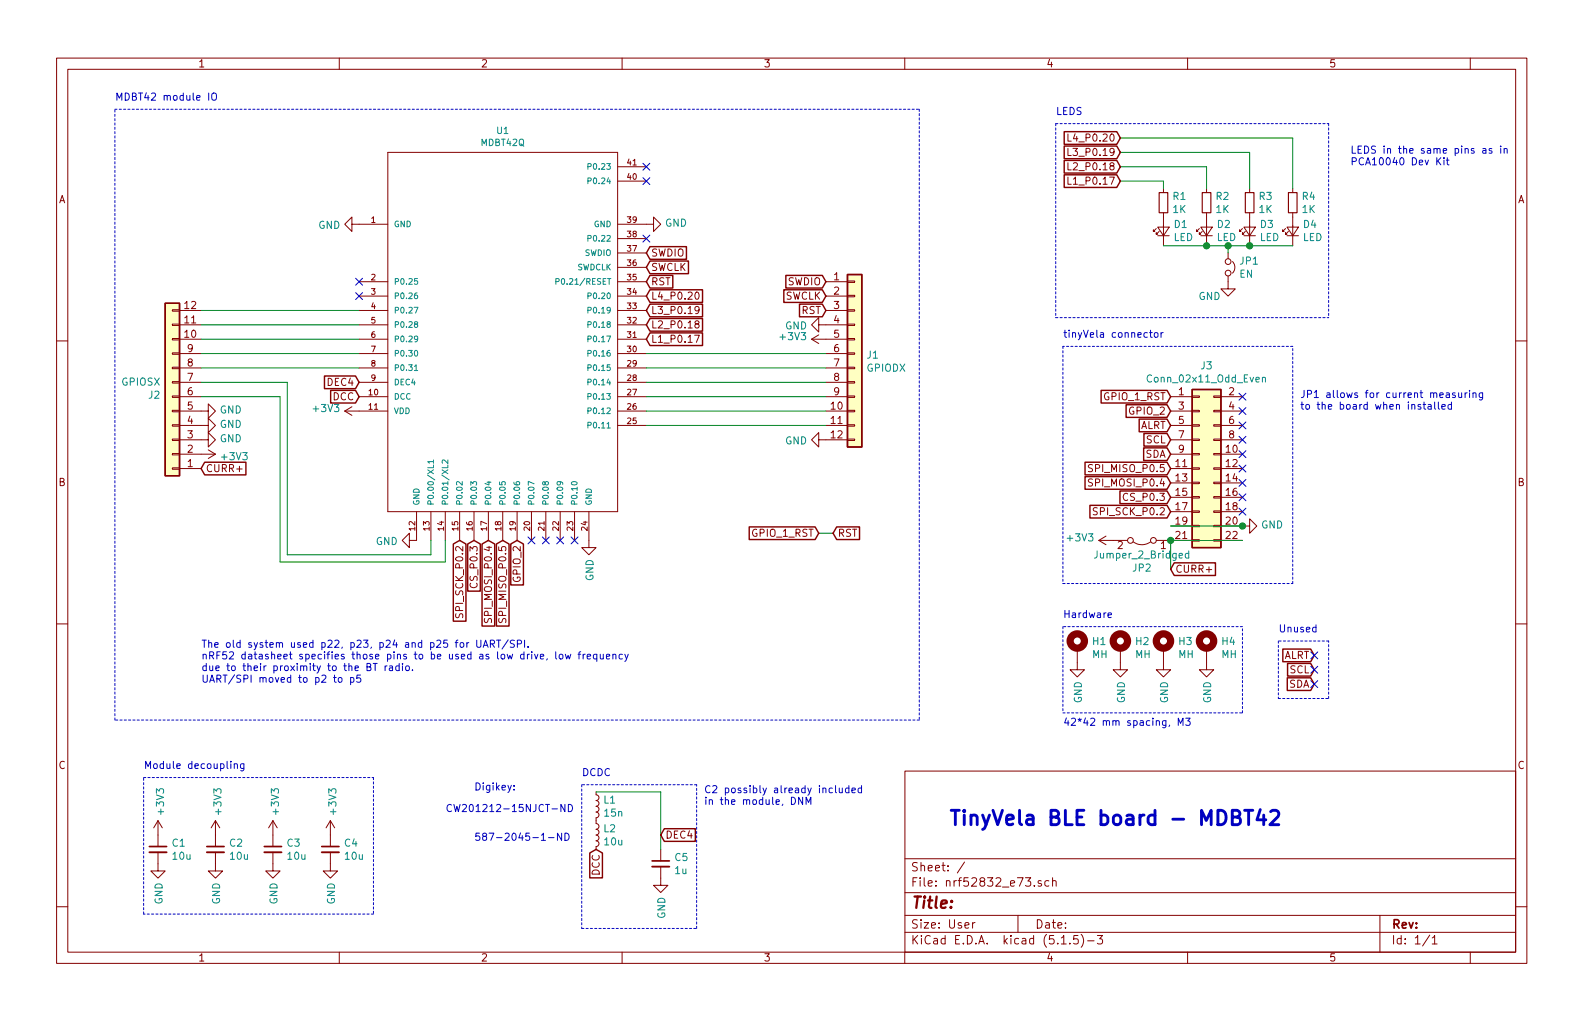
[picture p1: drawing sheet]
<svg xmlns="http://www.w3.org/2000/svg" width="280mm" height="180mm" viewBox="0 0 280 180" stroke-linecap="round" stroke-linejoin="round" font-family="sans-serif">
<g fill="none" stroke="#840000" stroke-width=".18">
<path d="M10 10.3h260v160h-260zM12 12.2h256v156.1h-256zM60 10.3v1.9M110 10.3v1.9M160 10.3v1.9M210 10.3v1.9M260 10.3v1.9M62.2 39.6v-1.2l-1.2 1.2 1.2 1.3v-1.3h6.4M68.6 26.9h40.6v63.5h-40.6zM109.2 39.6h6.4v-1.2l1.2 1.2-1.2 1.3v-1.3M109.2 32h5.1M109.2 29.5h5.1"/>
<path d="M188.8 31.3v1.3h.6M188.8 26.2v1.3h.6M188.8 23.7v1.2h.6M188.8 28.8v1.2h.6M205.7 33.3v.7M205.7 37.6v5.8M213.4 33.3v.7M213.4 37.6v5.8M221 33.3v.7M221 37.6v5.8M228.6 33.3v.7M228.6 37.6v5.8"/>
<path d="M30.5 59.8h1.2v.3h-1.2zM30.5 57.3h1.2v.2h-1.2zM30.5 54.7h1.2v.3h-1.2zM31.7 59.9h3.9M31.7 57.4h3.9M31.7 54.9h3.9M63.5 49.8h5.1M63.5 52.3h5.1M63.5 59.9h5.1M63.5 57.4h5.1M63.5 54.9h5.1M109.2 49.8h5.1"/>
<path d="M109.2 52.3h5.1M109.2 59.9h5.1M109.2 57.4h5.1M109.2 54.9h5.1M109.2 47.2h5.1M109.2 44.7h5.1M109.2 42.2h5.1M122.8 59.2h.9l-.6 1.3M123 51.7l.2-.1a.67 .67 0 0 1 .4 .7 .67 .67 0 0 1-.4 .6l-.3-.5zM123.1 57.3l-.2-.3 .2-.3h.3l.2 .3-.1 .1-.5 .2-.1 .2v.2l.2 .3 .4-.1 .1-.2v-.2l-.2-.2M123.6 54.7l-.2 .2h-.4l-.1-.2 .1-.5h.4l.1 .1a.87 .87 0 0 1-.2 1.1h-.3M143.5 59.9h6.4"/>
<path d="M143.5 59.9l1.3 .8M144.8 57.4v-1.3l-1.3 1.3 1.3 1.3v-1.3h5.1M144.8 59.2l-1.3 .7M146 49.8h3.9M146 52.3h3.9M146 54.9h3.9M149.9 59.8h1.2v.3h-1.2zM149.9 57.3h1.2v.2h-1.2zM149.9 54.7h1.2v.3h-1.2zM149.9 52.2h1.2v.3h-1.2zM149.9 49.7h1.2v.2h-1.2zM204.5 40.4l-.5 .5v-.3v.3h.2"/>
<path d="M204.7 40.1h2.1l-1.1 1.6zM204.7 41.7h2.1M205 40.9l-.5 .5v-.2v.2h.2M212.1 40.4l-.5 .5v-.3v.3h.2M212.3 40.1h2.1l-1 1.6zM212.3 41.7h2.1M212.6 40.9l-.5 .5v-.2v.2h.2M217.2 48.8v2.3h1.2l-1.2 1.2-1.3-1.2h1.3M217.2 44.7v1M217.9 46.2a1.41 1.41 0 0 1 0 2.1M219.7 40.4l-.5 .5v-.3v.3h.3M220 40.1h2l-1 1.6z"/>
<path d="M220 41.7h2M220.2 40.9l-.5 .5v-.2v.2h.3M227.3 40.4l-.5 .5v-.3v.3h.3M227.6 40.1h2l-1 1.6zM227.6 41.7h2M227.8 40.9l-.5 .5v-.2v.2h.3M10 60.3h2M30.5 64.9h1.2v.3h-1.2zM30.5 62.4h1.2v.2h-1.2zM30.5 67.4h1.2v.3h-1.2zM30.5 72.5h1.2v.3h-1.2zM30.5 75.1h1.2v.2h-1.2z"/>
<path d="M30.5 77.6h1.2v.3h-1.2zM30.5 70h1.2v.2h-1.2zM31.7 72.6h5.1v-1.2l1.3 1.2-1.3 1.3v-1.3M31.7 75.2h5.1v-1.3l1.3 1.3-1.3 1.3v-1.3M31.7 77.7h5.1v-1.2l1.3 1.2-1.3 1.3v-1.3M31.7 70.1h3.9M31.7 67.6h3.9M31.7 65h3.9M31.7 62.5h3.9M36.8 79.5l1.3 .8M61 72.6h7.6M61 72.6l1.2 .8"/>
<path d="M62.2 71.9l-1.2 .7M63.5 70.1h5.1M63.5 67.6h5.1M63.5 65h5.1M63.5 62.5h5.1M109.2 70.1h5.1M109.2 72.6h5.1M109.2 75.2h5.1M109.2 67.6h5.1M109.2 65h5.1M109.2 62.5h5.1M144.8 77.7v-1.2l-1.3 1.2 1.3 1.3v-1.3h5.1"/>
<path d="M146 70.1h3.9M146 72.6h3.9M146 75.2h3.9M146 67.6h3.9M146 65h3.9M146 62.5h3.9M149.9 67.4h1.2v.3h-1.2zM149.9 70h1.2v.2h-1.2zM149.9 72.5h1.2v.3h-1.2zM149.9 75.1h1.2v.2h-1.2zM149.9 77.6h1.2v.3h-1.2zM149.9 64.9h1.2v.3h-1.2z"/>
<path d="M149.9 62.4h1.2v.2h-1.2zM207 70.1h3.8M207 72.6h3.8M207 75.2h3.8M207 77.7h3.8M210.8 77.6h1.3v.3h-1.3zM210.8 75.1h1.3v.2h-1.3zM210.8 72.5h1.3v.3h-1.3zM210.8 70h1.3v.2h-1.3zM214.6 77.6h1.3v.3h-1.3zM214.6 75.1h1.3v.2h-1.3zM214.6 72.5h1.3v.3h-1.3z"/>
<path d="M214.6 70h1.3v.2h-1.3zM215.9 70.1h3.8M215.9 72.6h3.8M215.9 75.2h3.8M215.9 77.7h3.8M268 60.3h2M30.5 80.1h1.2v.3h-1.2zM30.5 82.7h1.2v.2h-1.2zM31.7 80.3h6.4M31.7 82.8h3.9M38.1 80.3l-1.3 .7M73.7 90.4v5.1h-1.3v1.3l-1.3-1.3 1.3-1.3v1.3"/>
<path d="M76.2 90.4v5.1M78.7 90.4v5.1M81.3 90.4v5.1M83.8 90.4v5.1M86.4 90.4v5.1M88.9 90.4v5.1M91.4 90.4v5.1M94 90.4v5.1M96.5 90.4v5.1M99.1 90.4v5.1M101.6 90.4v5.1M104.1 90.4v6.4h1.3l-1.3 1.2-1.2-1.2h1.2"/>
<path d="M193.2 82.2l-.5-.1-.2 .3 .1 .3 .5 .2v.3l-.2 .2-.4-.1M193.2 84.7l-.5-.1-.2 .3 .1 .3 .5 .2v.4l-.2 .1h-.4M194 89.8l-.5-.1-.1 .1v.4l.5 .3 .1 .3-.2 .2-.5-.1M194.3 95.5h5.1M194.3 95.5l1.3 .8M195.6 94.7l-1.3 .8M200.4 95.8a2.54 2.54 0 0 0 3.1 0M204.5 95.5h6.3M207 90.4h3.8M207 80.3h3.8M207 82.8h3.8M207 85.3h3.8"/>
<path d="M207 87.9h3.8M207 93h3.8M210.8 87.8h1.3v.2h-1.3zM210.8 90.3h1.3v.3h-1.3zM210.8 92.8h1.3v.3h-1.3zM210.8 95.4h1.3v.2h-1.3zM210.8 85.2h1.3v.3h-1.3zM210.8 80.1h1.3v.3h-1.3zM210.8 82.7h1.3v.2h-1.3zM214.6 87.8h1.3v.2h-1.3zM214.6 90.3h1.3v.3h-1.3zM214.6 92.8h1.3v.3h-1.3z"/>
<path d="M214.6 95.4h1.3v.2h-1.3zM214.6 85.2h1.3v.3h-1.3zM214.6 80.1h1.3v.3h-1.3zM214.6 82.7h1.3v.2h-1.3zM215.9 93h5.1v-1.3l1.2 1.3-1.2 1.2v-1.2M215.9 90.4h3.8M215.9 80.3h3.8M215.9 95.5h3.8M215.9 82.8h3.8M215.9 85.3h3.8M215.9 87.9h3.8M10 110.3h2"/>
<path d="M80.6 108.5v.4l.1 .2h.4l.2-.5 .3-.1 .2 .2v.5M85.7 109.3l-.1 .5 .3 .2 .3-.1 .2-.5h.4l.1 .2v.4M88.3 109.3l-.1 .5 .2 .2 .3-.1 .3-.5h.3l.2 .2-.1 .4M190.5 114.6v3.8h1.3l-1.3 1.2-1.3-1.2h1.3M198.1 114.6v3.8h1.3l-1.3 1.2-1.3-1.2h1.3M205.7 114.6v3.8h1.3l-1.3 1.2-1.2-1.2h1.2M213.4 114.6v3.8h1.2l-1.2 1.2-1.3-1.2h1.3M268 110.3h2M105.4 140v.5l.3 .1 .2 .3-.1 .4-.4 .2 .3 .1 .2 .3-.1 .4-.4 .2 .3 .1 .2 .3-.1 .4-.4 .2 .3 .1 .2 .3-.1 .5-.4 .1v1l.3 .2 .2 .3-.1 .4-.4 .2 .3 .1 .2 .3-.1 .4-.4 .2 .3 .1 .2 .3-.1 .4-.4 .2 .3 .1 .2 .3-.1 .4-.4 .2v.5M160 136.3h108v32h-108zM27.9 150.6v3.3h1.3l-1.3 1.3-1.2-1.3h1.2M27.9 145l-.7 1.3"/>
<path d="M27.9 145v4.6M27.9 145l.8 1.3M38.1 150.6v3.3h1.3l-1.3 1.3-1.3-1.3h1.3M38.1 145l-.8 1.3M38.1 145v4.6M38.1 145l.8 1.3M48.3 150.6v3.3h1.2l-1.2 1.3-1.3-1.3h1.3M48.3 145v4.6M48.3 145l-.8 1.3M48.3 145l.7 1.3M58.4 150.6v3.3h1.3l-1.3 1.3-1.3-1.3h1.3M58.4 145l-.7 1.3"/>
<path d="M58.4 145v4.6M58.4 145l.8 1.3M116.8 153.2v3.3h1.3l-1.3 1.2-1.2-1.2h1.2M116.8 150.1v2.1M160 157.8h108M160 151.8h108M170.6 152.4l-1.3 1.9M182.9 156.5v.1M184.1 155.7l-.3-.1-.2 .2v.3l.5 .1v.3h-.5M185.5 155.7l-.4-.1-.3 .3v.6l.3 .1 .4-.1M186.1 155.8l.2-.2 .4 .1 .1 .9M186.1 155.1v1.5"/>
<path d="M10 160.3h2M60 168.3v2M110 168.3v2M160 168.3v2M160 164.8h108M160 161.8h108M172 163v1M172.4 163l-.4 .3M180 161.8v3M187.7 166.8h.8M189.2 166.7v.1M190.6 165.3h-.7l-.1 .7 .2-.1 .6 .1 .1 .2-.1 .5-.2 .1-.6-.1"/>
<path d="M191.2 165.1a1.71 1.71 0 0 1 0 2.3M192.3 166.3h1.2M194.1 165.3h.9l-.5 .6 .4 .1v.7l-.2 .1-.6-.1M210 168.3v2M244 161.8v6.5M252.8 165.3l-1.2 1.9M253.3 165.8l.4-.5v1.5M253.3 166.8h.8M260 168.3v2M268 160.3h2"/>
<circle cx="217.2" cy="46.2" r=".51"/>
<circle cx="217.2" cy="48.3" r=".51"/>
<circle cx="199.9" cy="95.5" r=".51"/>
<circle cx="204" cy="95.5" r=".51"/>
</g>
<g fill="none" stroke="#008484" stroke-width=".18">
<path d="M104 32l.4-.1 .1-.4h-.5v1M104 29.4h.4l.1-.4-.5-.1v1M73.2 54.3h.7l-.4 1M73.5 57.3l-.2-.2v-.2h.5v.3l-.5 .3v.2l.2 .2h.2l.2-.2-.2-.4M73.8 51.8h-.2a.63 .63 0 0 0-.1 1l.3-.1 .1-.4-.2-.1-.4 .1M73.8 49.2h-.5v.5h.5v.4l-.1 .1-.4-.1M73.9 59.8l-.2 .2-.4-.1v-.4l.4-.1 .2 .2-.2 .7-.3 .1M98.3 49.8l.5-.1v-.4l-.5-.1v1M104 59.9h.4l.1-.4-.5-.1v1M104 57.4l.4-.1 .1-.4h-.5v1M104 54.8h.4l.1-.4-.5-.1v1M104 52.3h.4l.1-.5h-.5v1"/>
<path d="M104 42.1h.4l.1-.4-.5-.1v1M73.3 64.8l.3-.3v1M73.3 65.5h.6M73.4 62l.1-.1a.55 .55 0 0 1 .4 .5 .55 .55 0 0 1-.4 .5l-.2-.4zM104 75.2l.4-.1 .1-.4-.5-.1v1M104 72.6h.4l.1-.4-.5-.1v1M104 70.1l.4-.1 .1-.4h-.5v1M104 67.5h.4l.1-.4-.5-.1v1M104 65h.4l.1-.5h-.5v1M104 62.5l.4-.1 .1-.4-.5-.1v1M223.2 66.8l.2-.1h.3l.1 .8M223.2 66.7v.8"/>
<path d="M76.7 82.2v.5h-1.1M76.7 81.6h-1.1l.3 .3M76.7 81.3v.6M79.2 82.2v.5h-1M79.2 81.3v.6l-.7-.6-.3 .2 .1 .4M81.7 85.1v.7l-.7-.7-.3 .2 .1 .4M83.3 85.8v-.7l.3 .4 .2-.4 .4 .1 .1 .1-.1 .5M86.1 85.2h.7M86.5 85.1v.6l-.7-.2M88.3 85.2v.5h.5v-.5h.5l.1 .1-.1 .4M90.9 85.2v.2a.63 .63 0 0 0 1 .1l-.1-.3-.4-.1-.1 .2 .1 .4M94.4 85.5l-1-.4v.7"/>
<path d="M96.4 85.3l.2-.2 .4 .2-.1 .4h-.3l-.3-.5h-.3v.5h.2l.2-.2M98.9 85.1l.2 .2-.1 .4h-.4l-.1-.4 .2-.2 .6 .1 .2 .1v.3M101.1 85.2a.5 .5 0 0 1 .6-.1 .5 .5 0 0 1 .3 .5 .58 .58 0 0 1-1-.3zM210.2 97.8h-.4l-.2 .2 .1 .6h.5M210.2 97.4v1.2"/>
</g>
<path d="M26.4 150.6h3.1M36.6 150.6h3M46.7 150.6h3.1M56.9 150.6h3M115.3 153.2h3.1" fill="none" stroke="#840000" stroke-width=".33"/>
<path d="M26.4 149.6h3.1M36.6 149.6h3M46.7 149.6h3.1M56.9 149.6h3M115.3 152.2h3.1" fill="none" stroke="#840000" stroke-width=".3"/>
<g fill="#ffffc2" stroke="#ffffc2" stroke-width=".18">
<path d="M149.9 48.5h2.5v30.5h-2.5z"/>
<path d="M29.2 53.6h2.5v30.5h-2.5z"/>
<path d="M210.8 68.8h5.1v28h-5.1z"/>
</g>
<g fill="none" stroke="#840000" stroke-width=".25">
<path d="M188.2 30.9h9.3l.6 1.1-.6 1.1h-9.3zM188.2 25.8h9.3l.6 1.1-.6 1.1h-9.3zM188.2 23.3h9.3l.6 1.1-.6 1.1h-9.3zM188.2 28.4h9.3l.6 1.1-.6 1.1h-9.3zM29.2 53.6h2.5v30.5h-2.5zM114.9 48.7h4.1v2.2h-4.1l-.6-1.1zM114.9 46.1h6.8v2.3h-6.8l-.6-1.2zM114.9 43.6h6.5v2.2h-6.5l-.6-1.1zM114.9 53.8h9.3v2.2h-9.3l-.6-1.1zM114.9 51.2h9.3v2.2h-9.3l-.6-1.1zM114.9 56.3h9.3v2.2h-9.3l-.6-1.1zM114.9 58.8h9.3v2.3h-9.3l-.6-1.2z"/>
<path d="M138.6 51.2h6.8l.6 1.1-.6 1.1h-6.8zM139 48.7h6.4l.6 1.1-.6 1.1h-6.4zM141.4 53.8h4l.6 1.1-.6 1.1h-4zM149.9 48.5h2.5v30.5h-2.5zM57.4 66.5h5.5l.6 1.1-.6 1.1h-5.5zM58.5 69h4.4l.6 1.1-.6 1.1h-4.4zM194.7 69h11.7l.6 1.1-.6 1.1h-11.7zM199.1 71.5h7.3l.6 1.1-.6 1.2h-7.3zM201.4 74.1h5l.6 1.1-.6 1.1h-5zM202.2 79.2h4.2l.6 1.1-.6 1.1h-4.2zM202.3 76.6h4.1l.6 1.1-.6 1.1h-4.1zM210.8 68.8h5.1v28h-5.1z"/>
<path d="M36.2 81.7h7.3v2.2h-7.3l-.6-1.1zM80.2 96.1l1.1-.6 1.1 .6v13.7h-2.2zM82.7 96.1l1.1-.6 1.1 .6v8.4h-2.2zM85.2 96.1l1.2-.6 1.1 .6v14.5h-2.3zM87.8 96.1l1.1-.6 1.1 .6v14.5h-2.2zM90.3 96.1l1.1-.6 1.2 .6v7.3h-2.3zM132.5 93.1h11.6l.7 1.1-.7 1.2h-11.6zM148 93.1h4v2.3h-4l-.7-1.2zM191.9 81.7h14.5l.6 1.1-.6 1.1h-14.5zM191.9 84.2h14.5l.6 1.1-.6 1.2h-14.5zM192.7 89.3h13.7l.6 1.1-.6 1.1h-13.7zM198 86.8h8.4l.6 1.1-.6 1.1h-8.4z"/>
<path d="M207.6 99.5h7.3v2.2h-7.3l-.6-1.1zM226.8 114.7h5l.6 1.1-.6 1.1h-5zM227.6 119.8h4.2l.6 1.1-.6 1.1h-4.2zM227.7 117.3h4.1l.6 1.1-.6 1.1h-4.1zM104.3 150.8l1.1-.7 1.1 .7v4.3h-2.2zM117.5 146.5h5.5v2.2h-5.5l-.7-1.1z"/>
</g>
<path d="M205 34h1.5v3.6h-1.5zM212.6 34h1.5v3.6h-1.5zM220.2 34h1.5v3.6h-1.5zM227.8 34h1.6v3.6h-1.6z" fill="none" stroke="#840000" stroke-width=".2"/>
<g fill="none" stroke="#840000" stroke-width="1.3">
<circle cx="190.5" cy="113.3" r="1.27"/>
<circle cx="198.1" cy="113.3" r="1.27"/>
<circle cx="205.7" cy="113.3" r="1.27"/>
<circle cx="213.4" cy="113.3" r="1.27"/>
</g>
<g fill="none" stroke="#0000c2" stroke-width=".18" stroke-dasharray=".4 .4">
<path d="M20.3 19.3h142.3M162.6 19.3v108M186.7 21.8v34.3M186.7 21.8h48.2M234.9 21.8v34.3M186.7 56.1h48.2M188 61.2v41.9M228.6 61.2h-40.6M188 110.7v15.3M188 103.1h40.6M219.7 110.7h-31.7M226.1 113.3v10.1"/>
<path d="M228.6 103.1v-41.9M234.9 113.3h-8.8M20.3 127.3v-108M25.4 137.4h40.6M66 137.4v24.1M102.9 138.7v25.4M123.2 138.7h-20.3M162.6 127.3h-142.3M188 126h31.7M219.7 126v-15.3M226.1 123.4h8.8M234.9 123.4v-10.1"/>
<path d="M25.4 161.5v-24.1M66 161.5h-40.6M102.9 164.1h20.3M123.2 164.1v-25.4"/>
</g>
<g fill="none" stroke="#008400" stroke-width=".18">
<path d="M198.1 26.9h22.9v6.4M198.1 32h7.6v1.3M198.1 24.4h30.5v8.9M198.1 29.5h15.3v3.8M35.6 57.4h27.9M35.6 54.9h27.9M35.6 59.9h27.9M205.7 43.4h22.9M217.2 43.4v1.3M35.6 70.1h13.9v29.2h29.2v-3.8M35.6 67.6h15.2v30.4h25.4v-2.5M35.6 65h27.9"/>
<path d="M35.6 62.5h27.9M114.3 72.6h31.7M114.3 70.1h31.7M114.3 67.6h31.7M114.3 65h31.7M114.3 62.5h31.7M114.3 75.2h31.7M144.8 94.2h2.5M207 93h12.7M219.7 95.5h-12.7v5.1M105.4 140h11.4v10.1"/>
</g>
<g fill="none" stroke="#0000c2" stroke-width=".18">
<path d="M36.9 16.4v1.3M37.5 16.6a.45 .45 0 0 1 .7 0 .88 .88 0 0 1-.2 1.1h-.4a1.07 1.07 0 0 1-.1-1.1zM254.3 28.4l.5 .7M254.8 27.9l-.7 .7M255.3 28.3v.8M255.8 28.3h.4M255.9 27.9v1.1l.3 .1M262.2 26.3h.5l.1 .8M262.8 26.5l-.4 .1-.2 .2v.2h.6M263.8 26.3l-.3-.1-.2 .2 .1 .2 .4 .1v.3h-.5M265.4 25.8v.1M265.4 26.2v.9"/>
<path d="M266 26.4l.2-.2 .3 .1v.8M266 26.2v.9M203.3 58.8h.5M203.5 58.3v1.1l.3 .2M204.2 58.9l.1-.1 .4 .1 .1 .5-.2 .2h-.3l-.1-.1zM205.3 58.8v.8M205.7 58.8l-.4 .2M251.6 71.5h.5M251.8 71v1.1l.3 .2M252.6 71.5h.4l.1 .8M253.1 71.8h-.4l-.2 .2 .1 .3h.5M253.7 71v1.1l.2 .2"/>
<path d="M254.4 71v1.1l.2 .2M255 71.9l.6-.1-.1-.3h-.4l-.1 .2v.6h.5M255.8 69.5h.4l.1 .8M256.3 69.7l-.4 .1-.2 .2 .1 .2h.5M256.7 71.5h-.4l-.2 .2 .1 .6h.5M256.7 71v1.3M257.3 69.5l-.3-.1-.2 .2 .1 .2 .4 .1v.3h-.5M257.9 69.4l.1 .8 .3 .1 .2-.2M258.5 69.4v.9M259.1 69.4v.9M259.4 69.4l-.3 .3M259.9 69v.1"/>
<path d="M259.9 69.4v.9M260.5 69.6l.2-.2 .3 .1v.8M260.5 69.4v.9M262.2 69.4v1l-.3 .3-.3-.1M262.2 69.5l-.4-.1-.2 .3 .1 .5h.5M59 119.7h.5M59.2 119.3v1.1l.3 .2M59.9 119.9l.1-.2 .4 .2 .1 .5-.1 .1-.4 .1-.1-.1zM62 119.8l.4-.1 .2 .3-.1 .5h-.5M62 119.7v1.3M63.8 119.3h-.7v.6l.2-.1 .5 .1v.6l-.2 .1-.5-.1M64.9 117.9l.5-.1 .2-.2-.1-.2-.6-.1v1.2h.5l.2-.1v-.3l-.3-.2"/>
<path d="M66.3 117.3v1.2M68.1 117.7v.8M68.5 117.7l-.4 .2M68.9 117.7h.5v.8M69.4 118h-.4l-.2 .2 .1 .3h.5M70.6 117.7h-.4l-.2 .2 .1 .6h.5M70.6 117.3v1.2M71.2 117.7v.8M71.8 117.8l.2-.1 .3 .1 .1 .5-.1 .2h-.3l-.2-.1zM72.9 118.4v.1M82.5 113.6v.8M82.9 113.6l-.4 .2"/>
<path d="M84.3 113.1v1.1l.3 .2h.3l.1-.2v-1.1M85.4 114.4l.5-1.3 .4 1.3M85.6 114.1h.6M86.7 113.8l.7-.1v-.4l-.7-.2v1.3M87 113.8l.5 .6M87.8 113.1h.7M88.2 113.1v1.3M89.9 113.1l-1.1 1.6M91 113.2l-.5-.1-.3 .3 .1 .3 .6 .2v.4l-.2 .1h-.5M91.5 113.8l.7-.1v-.4l-.2-.2h-.5v1.3M92.8 113.1v1.3M93.4 114.3v.1"/>
<path d="M95.6 116l.6-.1-.1-.2-.4-.1-.1 .2v.6h.5M96.8 116.4l-.2 .2M98.3 115.2v1.1l.2 .2M98.9 115.8l.2-.2 .4 .2v.4l-.1 .2-.3 .1-.2-.2zM100 115.6l.2 .9 .3-.6 .2 .6 .2-.9M102.2 115.6h.5M102.7 115.2l-.3 .2v1.1M103.1 115.6v.9M103.5 115.6l-.3 .1-.1 .2M103.8 116l.6-.1v-.2l-.4-.1-.2 .2 .1 .6h.5M105.5 115.7l-.3-.1-.3 .3 .2 .5h.4M105.5 115.6v1.3"/>
<path d="M106.1 115.6l.1 .8 .3 .1 .2-.2M106.7 115.6v.9M107.2 116l.6-.1v-.2l-.4-.1-.2 .2 .1 .6h.5M108.4 115.8l.2-.2 .3 .1v.8M108.4 115.6v.9M110.1 115.7l-.4-.1-.2 .3 .1 .5h.5M110.5 115.6l.3 .9M111.1 115.6l-.4 1.2-.2 .1M195.9 108.7l.6-.1v-.2l-.4-.1-.2 .2 .1 .6h.5M232.7 110.9h-.3l-.3 .2 .1 .5h.5M232.7 110.4v1.3M40.8 134.5v.2"/>
<path d="M40.8 135v.8M41.4 135.1l.2-.1h.3l.1 .8M41.4 135v.8M43.1 135v1l-.2 .3-.3-.1M43.1 135h-.4l-.2 .2 .1 .6h.5M90.9 139.5v.1M90.9 138.8v.2M147.8 138.8v1.1l.1 .2M148.4 139.3l.1 .8h.3l.1-.1M148.9 139.3v.8M150.1 139.3h-.4l-.2 .2 .1 .6h.5M150.1 138.8v1.3"/>
<path d="M150.6 139.7l.7-.1-.1-.3h-.4l-.2 .2 .1 .6h.5M152.3 139.3h-.3l-.3 .2 .2 .6h.4M152.3 138.8v1.3M206.8 128.1l-.1 .3M208.4 128.2v-1.3l.4 .9 .4-.9v1.3M209.7 126.9h.8l-.5 .5 .4 .1 .1 .5-.3 .2-.5-.1M97 148h1M97.6 143h1M99.3 147.2v1.3l-.7-1.3v1.3M99.9 147.2a.64 .64 0 0 1 .7 .7 .64 .64 0 0 1-.7 .6zM99.9 142.2v1.2l-.7-1.2v1.2M100.5 142.2a.64 .64 0 0 1 .7 .6 .64 .64 0 0 1-.7 .6z"/>
<path d="M140 140.9a.64 .64 0 0 1 .7 .6 .64 .64 0 0 1-.7 .7zM141.9 140.9v1.3l-.7-1.3v1.3M142.5 142.2v-1.3l.5 .9 .4-.9v1.3"/>
</g>
<path d="M220.1 143.2h1.4M220.8 143.2v2.6M222.9 143.1l-.6 1.8h1.6M223.5 144v1.8M224.7 143.4l.3-.2h.7a.64 .64 0 0 1 .4 .7l-.1 .4-1.4 1.5h1.5" fill="none" stroke="#0000c2" stroke-width=".51"/>
<g fill="#008400" stroke="#008400" stroke-width=".25">
<circle cx="219.7" cy="93" r=".51"/>
<circle cx="207" cy="95.5" r=".51"/>
<circle cx="213.4" cy="43.4" r=".51"/>
<circle cx="221" cy="43.4" r=".51"/>
<circle cx="217.2" cy="43.4" r=".51"/>
</g>
<g fill="none" stroke="#000084" stroke-width=".18">
<path d="M113.7 28.9l1.2 1.2M113.7 31.4l1.2 1.2M114.9 28.9l-1.2 1.2M114.9 31.4l-1.2 1.2M62.9 49.2l1.2 1.2M62.9 51.7l1.2 1.2M64.1 49.2l-1.2 1.2M64.1 51.7l-1.2 1.2M113.7 41.6l1.2 1.2M114.9 41.6l-1.2 1.2M219.1 77.1l1.2 1.2M219.1 79.7l1.2 1.2"/>
<path d="M219.1 74.6l1.2 1.2M219.1 72l1.2 1.3M219.1 69.5l1.2 1.2M220.3 77.1l-1.2 1.2M220.3 79.7l-1.2 1.2M220.3 74.6l-1.2 1.2M220.3 72l-1.2 1.3M220.3 69.5l-1.2 1.2M93.4 94.9l1.2 1.2M94.6 94.9l-1.2 1.2M95.9 94.9l1.2 1.2M97.1 94.9l-1.2 1.2"/>
<path d="M98.5 94.9l1.2 1.2M99.7 94.9l-1.2 1.2M101 94.9l1.2 1.2M102.2 94.9l-1.2 1.2M219.1 82.2l1.2 1.2M219.1 84.7l1.2 1.3M219.1 87.3l1.2 1.2M219.1 89.8l1.2 1.2M220.3 82.2l-1.2 1.2M220.3 84.7l-1.2 1.3M220.3 87.3l-1.2 1.2M220.3 89.8l-1.2 1.2"/>
<path d="M231.8 115.2l1.2 1.2M231.8 117.8l1.2 1.2M233 115.2l-1.2 1.2M233 117.8l-1.2 1.2M231.8 120.3l1.2 1.2M233 120.3l-1.2 1.2"/>
</g>
<text font-size="3.5" fill="#0000c2" x="167.6" y="145.9">TinyVela BLE board - MDBT42</text>
<text font-size="2.8" fill="#840000" x="161" y="160.6">Title:</text>
<g font-size="2.1" fill="#840000">
<text x="161" y="154">Sheet: /</text>
<text x="161" y="156.7">File: nrf52832_e73.sch</text>
<text x="161" y="166.9">KiCad E.D.A. kicad (5.1.5)-3</text>
<text x="161" y="164.1">Size: User</text>
<text x="183" y="164.1">Date:</text>
<text x="246" y="164.1">Rev:</text>
<text x="246" y="166.9">Id: 1/1</text>
</g>
<g font-size="1.8" fill="#840000">
<text x="35" y="11.9">1</text>
<text x="85" y="11.9">2</text>
<text x="135" y="11.9">3</text>
<text x="185" y="11.9">4</text>
<text x="235" y="11.9">5</text>
<text x="189.7" y="27.6">L3_P0.19</text>
<text x="189.7" y="25">L4_P0.20</text>
<text x="10.4" y="35.9">A</text>
<text x="189.7" y="32.6">L1_P0.17</text>
<text x="189.7" y="30.1">L2_P0.18</text>
<text x="268.4" y="35.9">A</text>
<text x="115.1" y="47.9">SWCLK</text>
<text x="115.1" y="45.3">SWDIO</text>
<text x="115.1" y="50.4">RST</text>
<text x="115.1" y="53">L4_P0.20</text>
<text x="138.8" y="53">SWCLK</text>
<text x="139.3" y="50.4">SWDIO</text>
<text x="147.5" y="49.5">1</text>
<text x="147.5" y="52.1">2</text>
<text x="32.7" y="59.7">10</text>
<text x="32.7" y="57.2">11</text>
<text x="32.7" y="54.6">12</text>
<text x="115.1" y="55.5">L3_P0.19</text>
<text x="115.1" y="58">L2_P0.18</text>
<text x="141.7" y="55.5">RST</text>
<text x="147.5" y="54.6">3</text>
<text x="147.5" y="57.2">4</text>
<text x="147.5" y="59.7">5</text>
<text x="33.2" y="64.8">8</text>
<text x="33.2" y="62.2">9</text>
<text x="115.1" y="60.6">L1_P0.17</text>
<text x="147.5" y="62.2">6</text>
<text x="147.5" y="64.8">7</text>
<text x="33.2" y="69.9">6</text>
<text x="33.2" y="67.3">7</text>
<text x="58" y="68.2">DEC4</text>
<text x="58.9" y="70.7">DCC</text>
<text x="147.5" y="67.3">8</text>
<text x="147.5" y="69.9">9</text>
<text x="195.3" y="70.7">GPIO_1_RST</text>
<text x="208.4" y="69.9">1</text>
<text x="217.3" y="69.9">2</text>
<text x="33.2" y="77.5">3</text>
<text x="33.2" y="74.9">4</text>
<text x="33.2" y="72.4">5</text>
<text x="147" y="72.4">10</text>
<text x="147" y="74.9">11</text>
<text x="147" y="77.5">12</text>
<text x="199.8" y="73.3">GPIO_2</text>
<text x="201.5" y="75.8">ALRT</text>
<text x="208.4" y="72.4">3</text>
<text x="208.4" y="74.9">5</text>
<text x="208.4" y="77.5">7</text>
<text x="217.3" y="72.4">4</text>
<text x="217.3" y="74.9">6</text>
<text x="217.3" y="77.5">8</text>
<text x="33.2" y="82.6">1</text>
<text x="33.2" y="80">2</text>
<text x="36.3" y="83.4">CURR+</text>
<text x="193.2" y="83.4">SPI_MISO_P0.5</text>
<text x="202.5" y="80.9">SDA</text>
<text x="202.7" y="78.4">SCL</text>
<text x="207.9" y="82.6">11</text>
<text x="208.4" y="80">9</text>
<text x="216.8" y="80">10</text>
<text x="216.8" y="82.6">12</text>
<text x="10.4" y="85.9">B</text>
<text x="193.2" y="86">SPI_MOSI_P0.4</text>
<text x="199.1" y="88.5">CS_P0.3</text>
<text x="207.9" y="85.1">13</text>
<text x="207.9" y="87.6">15</text>
<text x="216.8" y="85.1">14</text>
<text x="216.8" y="87.6">16</text>
<text x="268.4" y="85.9">B</text>
<text x="133.1" y="94.9">GPIO_1_RST</text>
<text x="148.1" y="94.9">RST</text>
<text x="194" y="91.1">SPI_SCK_P0.2</text>
<text x="207.9" y="90.2">17</text>
<text x="207.9" y="92.7">19</text>
<text x="207.9" y="95.3">21</text>
<text x="216.8" y="90.2">18</text>
<text x="216.8" y="92.7">20</text>
<text x="216.8" y="95.3">22</text>
<text x="197.6" y="97">2</text>
<text x="207.8" y="101.2">CURR+</text>
<text x="84.5" y="103.4" transform="rotate(-90 84.5 103.4)">CS_P0.3</text>
<text x="92.1" y="102.7" transform="rotate(-90 92.1 102.7)">GPIO_2</text>
<text x="81.9" y="108.5" transform="rotate(-90 81.9 108.5)">SPI_SCK_P0.2</text>
<text x="87" y="109.3" transform="rotate(-90 87 109.3)">SPI_MOSI_P0.4</text>
<text x="89.5" y="109.3" transform="rotate(-90 89.5 109.3)">SPI_MISO_P0.5</text>
<text x="226.9" y="116.5">ALRT</text>
<text x="228.1" y="119">SCL</text>
<text x="227.9" y="121.5">SDA</text>
<text x="10.4" y="135.9">C</text>
<text x="268.4" y="135.9">C</text>
<text x="117.6" y="148.2">DEC4</text>
<text x="106" y="154.7" transform="rotate(-90 106 154.7)">DCC</text>
<text x="35" y="169.9">1</text>
<text x="85" y="169.9">2</text>
<text x="135" y="169.9">3</text>
<text x="185" y="169.9">4</text>
<text x="235" y="169.9">5</text>
</g>
<g font-size="1.8" fill="#0000c2">
<text x="20.3" y="17.8">MDBT42 module IO</text>
<text x="186.7" y="20.3">LEDS</text>
<text x="238.8" y="27.2">LEDS in the same pins as in</text>
<text x="238.8" y="29.2">PCA10040 Dev Kit</text>
<text x="188" y="59.7">tinyVela connector</text>
<text x="229.9" y="70.3">JP1 allows for current measuring</text>
<text x="229.9" y="72.4">to the board when installed</text>
<text x="188" y="109.2">Hardware</text>
<text x="226.1" y="111.8">Unused</text>
<text x="35.6" y="114.5">The old system used p22, p23, p24 and p25 for UART/SPI.</text>
<text x="35.6" y="116.5">nRF52 datasheet specifies those pins to be used as low drive, low frequency</text>
<text x="35.6" y="118.6">due to their proximity to the BT radio.</text>
<text x="35.6" y="120.7">UART/SPI moved to p2 to p5</text>
<text x="188" y="128.3">42*42 mm spacing, M3</text>
<text x="25.4" y="135.9">Module decoupling</text>
<text x="102.9" y="137.2">DCDC</text>
<text x="78.7" y="143.5">CW201212-15NJCT-ND</text>
<text x="83.8" y="139.7">Digikey:</text>
<text x="124.5" y="140.2">C2 possibly already included</text>
<text x="124.5" y="142.2">in the module, DNM</text>
<text x="83.8" y="148.6">587-2045-1-ND</text>
</g>
<g font-size="1.8" fill="#008484">
<text x="207.4" y="35.3">R1</text>
<text x="215.1" y="35.3">R2</text>
<text x="222.7" y="35.3">R3</text>
<text x="230.3" y="35.3">R4</text>
<text x="56.3" y="40.4">GND</text>
<text x="117.6" y="40.1">GND</text>
<text x="207.4" y="37.6">1K</text>
<text x="207.7" y="40.3">D1</text>
<text x="215.1" y="37.6">1K</text>
<text x="215.3" y="40.3">D2</text>
<text x="222.7" y="37.6">1K</text>
<text x="222.9" y="40.3">D3</text>
<text x="230.3" y="37.6">1K</text>
<text x="230.5" y="40.3">D4</text>
<text x="207.5" y="42.6">LED</text>
<text x="215.1" y="42.6">LED</text>
<text x="219.3" y="46.8">JP1</text>
<text x="222.8" y="42.6">LED</text>
<text x="230.4" y="42.6">LED</text>
<text x="211.9" y="53">GND</text>
<text x="219.2" y="49.1">EN</text>
<text x="138.8" y="58.2">GND</text>
<text x="138.1" y="60.1">+3V3</text>
<text x="153.3" y="65.7">GPIODX</text>
<text x="153.4" y="63.4">J1</text>
<text x="212.4" y="65.3">J3</text>
<text x="21.5" y="68.2">GPIOSX</text>
<text x="26.3" y="70.5">J2</text>
<text x="203.3" y="67.6">Conn_02x11_Odd_Even</text>
<text x="38.9" y="73.1">GND</text>
<text x="38.9" y="75.6">GND</text>
<text x="55.5" y="72.8">+3V3</text>
<text x="38.9" y="78.2">GND</text>
<text x="39.3" y="81.3">+3V3</text>
<text x="138.8" y="78.5">GND</text>
<text x="188.9" y="95.7">+3V3</text>
<text x="223" y="93.4">GND</text>
<text x="66.4" y="96.3">GND</text>
<text x="193.9" y="98.7">Jumper_2_Bridged</text>
<text x="200.4" y="101">JP2</text>
<text x="205.3" y="97">1</text>
<text x="105" y="102.7" transform="rotate(-90 105 102.7)">GND</text>
<text x="193.1" y="116.3">MH</text>
<text x="193.3" y="114">H1</text>
<text x="200.8" y="116.3">MH</text>
<text x="200.9" y="114">H2</text>
<text x="208.4" y="116.3">MH</text>
<text x="208.5" y="114">H3</text>
<text x="216" y="116.3">MH</text>
<text x="216.1" y="114">H4</text>
<text x="191.3" y="124.3" transform="rotate(-90 191.3 124.3)">GND</text>
<text x="198.9" y="124.3" transform="rotate(-90 198.9 124.3)">GND</text>
<text x="206.6" y="124.3" transform="rotate(-90 206.6 124.3)">GND</text>
<text x="214.2" y="124.3" transform="rotate(-90 214.2 124.3)">GND</text>
<text x="29" y="143.8" transform="rotate(-90 29 143.8)">+3V3</text>
<text x="39.2" y="143.8" transform="rotate(-90 39.2 143.8)">+3V3</text>
<text x="49.3" y="143.8" transform="rotate(-90 49.3 143.8)">+3V3</text>
<text x="59.5" y="143.8" transform="rotate(-90 59.5 143.8)">+3V3</text>
<text x="106.8" y="142">L1</text>
<text x="30.5" y="149.6">C1</text>
<text x="40.6" y="149.6">C2</text>
<text x="50.8" y="149.6">C3</text>
<text x="61" y="149.6">C4</text>
<text x="106.8" y="147.1">L2</text>
<text x="107" y="144.3">15n</text>
<text x="107" y="149.4">10u</text>
<text x="30.6" y="151.9">10u</text>
<text x="40.8" y="151.9">10u</text>
<text x="50.9" y="151.9">10u</text>
<text x="61.1" y="151.9">10u</text>
<text x="119.4" y="152.2">C5</text>
<text x="119.4" y="154.5">1u</text>
<text x="28.8" y="159.9" transform="rotate(-90 28.8 159.9)">GND</text>
<text x="38.9" y="159.9" transform="rotate(-90 38.9 159.9)">GND</text>
<text x="49.1" y="159.9" transform="rotate(-90 49.1 159.9)">GND</text>
<text x="59.2" y="159.9" transform="rotate(-90 59.2 159.9)">GND</text>
<text x="117.7" y="162.4" transform="rotate(-90 117.7 162.4)">GND</text>
</g>
<g font-size="1.6" fill="#008484">
<text x="87.9" y="23.7">U1</text>
<text x="85.1" y="25.8">MDBT42Q</text>
</g>
<g font-size="1.4" fill="#008484">
<text x="104.5" y="30">P0.23</text>
<text x="104.5" y="32.5">P0.24</text>
<text x="69.6" y="40.1">GND</text>
<text x="105.1" y="40.1">GND</text>
<text x="102" y="47.8">SWDCLK</text>
<text x="103.4" y="45.2">SWDIO</text>
<text x="104.5" y="42.7">P0.22</text>
<text x="69.6" y="50.3">P0.25</text>
<text x="69.6" y="52.8">P0.26</text>
<text x="99.4" y="50.3">P0.21/RESET</text>
<text x="104.5" y="52.8">P0.20</text>
<text x="69.6" y="55.4">P0.27</text>
<text x="69.6" y="57.9">P0.28</text>
<text x="104.5" y="57.9">P0.18</text>
<text x="104.5" y="55.4">P0.19</text>
<text x="69.6" y="60.5">P0.29</text>
<text x="69.6" y="63">P0.30</text>
<text x="69.6" y="65.5">P0.31</text>
<text x="104.5" y="65.5">P0.15</text>
<text x="104.5" y="63">P0.16</text>
<text x="104.5" y="60.5">P0.17</text>
<text x="69.6" y="70.6">DCC</text>
<text x="69.6" y="68.1">DEC4</text>
<text x="104.5" y="70.6">P0.13</text>
<text x="104.5" y="68.1">P0.14</text>
<text x="69.6" y="73.2">VDD</text>
<text x="104.5" y="75.7">P0.11</text>
<text x="104.5" y="73.2">P0.12</text>
<text x="74.2" y="89.4" transform="rotate(-90 74.2 89.4)">GND</text>
<text x="76.7" y="89.4" transform="rotate(-90 76.7 89.4)">P0.00/XL1</text>
<text x="79.2" y="89.4" transform="rotate(-90 79.2 89.4)">P0.01/XL2</text>
<text x="81.8" y="89.4" transform="rotate(-90 81.8 89.4)">P0.02</text>
<text x="84.3" y="89.4" transform="rotate(-90 84.3 89.4)">P0.03</text>
<text x="86.9" y="89.4" transform="rotate(-90 86.9 89.4)">P0.04</text>
<text x="89.4" y="89.4" transform="rotate(-90 89.4 89.4)">P0.05</text>
<text x="91.9" y="89.4" transform="rotate(-90 91.9 89.4)">P0.06</text>
<text x="94.5" y="89.4" transform="rotate(-90 94.5 89.4)">P0.07</text>
<text x="97" y="89.4" transform="rotate(-90 97 89.4)">P0.08</text>
<text x="99.6" y="89.4" transform="rotate(-90 99.6 89.4)">P0.09</text>
<text x="102.1" y="89.4" transform="rotate(-90 102.1 89.4)">P0.10</text>
<text x="104.6" y="89.4" transform="rotate(-90 104.6 89.4)">GND</text>
</g>
<g font-size="1.4" fill="#840000">
<text x="111" y="29.2">41</text>
<text x="111" y="31.8">40</text>
<text x="65.7" y="39.4">1</text>
<text x="111" y="41.9">38</text>
<text x="111" y="39.4">39</text>
<text x="111" y="47">36</text>
<text x="111" y="44.5">37</text>
<text x="65.7" y="49.5">2</text>
<text x="65.7" y="52.1">3</text>
<text x="111" y="52.1">34</text>
<text x="111" y="49.5">35</text>
<text x="65.7" y="54.6">4</text>
<text x="65.7" y="57.2">5</text>
<text x="65.7" y="59.7">6</text>
<text x="111" y="59.7">31</text>
<text x="111" y="57.2">32</text>
<text x="111" y="54.6">33</text>
<text x="65.7" y="62.2">7</text>
<text x="65.7" y="64.8">8</text>
<text x="111" y="64.8">29</text>
<text x="111" y="62.2">30</text>
<text x="65.3" y="69.9">10</text>
<text x="65.7" y="67.3">9</text>
<text x="111" y="69.9">27</text>
<text x="111" y="67.3">28</text>
<text x="65.3" y="72.4">11</text>
<text x="111" y="74.9">25</text>
<text x="111" y="72.4">26</text>
<text x="73.4" y="93.8" transform="rotate(-90 73.4 93.8)">12</text>
<text x="75.9" y="93.8" transform="rotate(-90 75.9 93.8)">13</text>
<text x="78.5" y="93.8" transform="rotate(-90 78.5 93.8)">14</text>
<text x="81" y="93.8" transform="rotate(-90 81 93.8)">15</text>
<text x="83.6" y="93.8" transform="rotate(-90 83.6 93.8)">16</text>
<text x="86.1" y="93.8" transform="rotate(-90 86.1 93.8)">17</text>
<text x="88.6" y="93.8" transform="rotate(-90 88.6 93.8)">18</text>
<text x="91.2" y="93.8" transform="rotate(-90 91.2 93.8)">19</text>
<text x="93.7" y="93.8" transform="rotate(-90 93.7 93.8)">20</text>
<text x="96.3" y="93.8" transform="rotate(-90 96.3 93.8)">21</text>
<text x="98.8" y="93.8" transform="rotate(-90 98.8 93.8)">22</text>
<text x="101.3" y="93.8" transform="rotate(-90 101.3 93.8)">23</text>
<text x="103.9" y="93.8" transform="rotate(-90 103.9 93.8)">24</text>
</g>
</svg>
